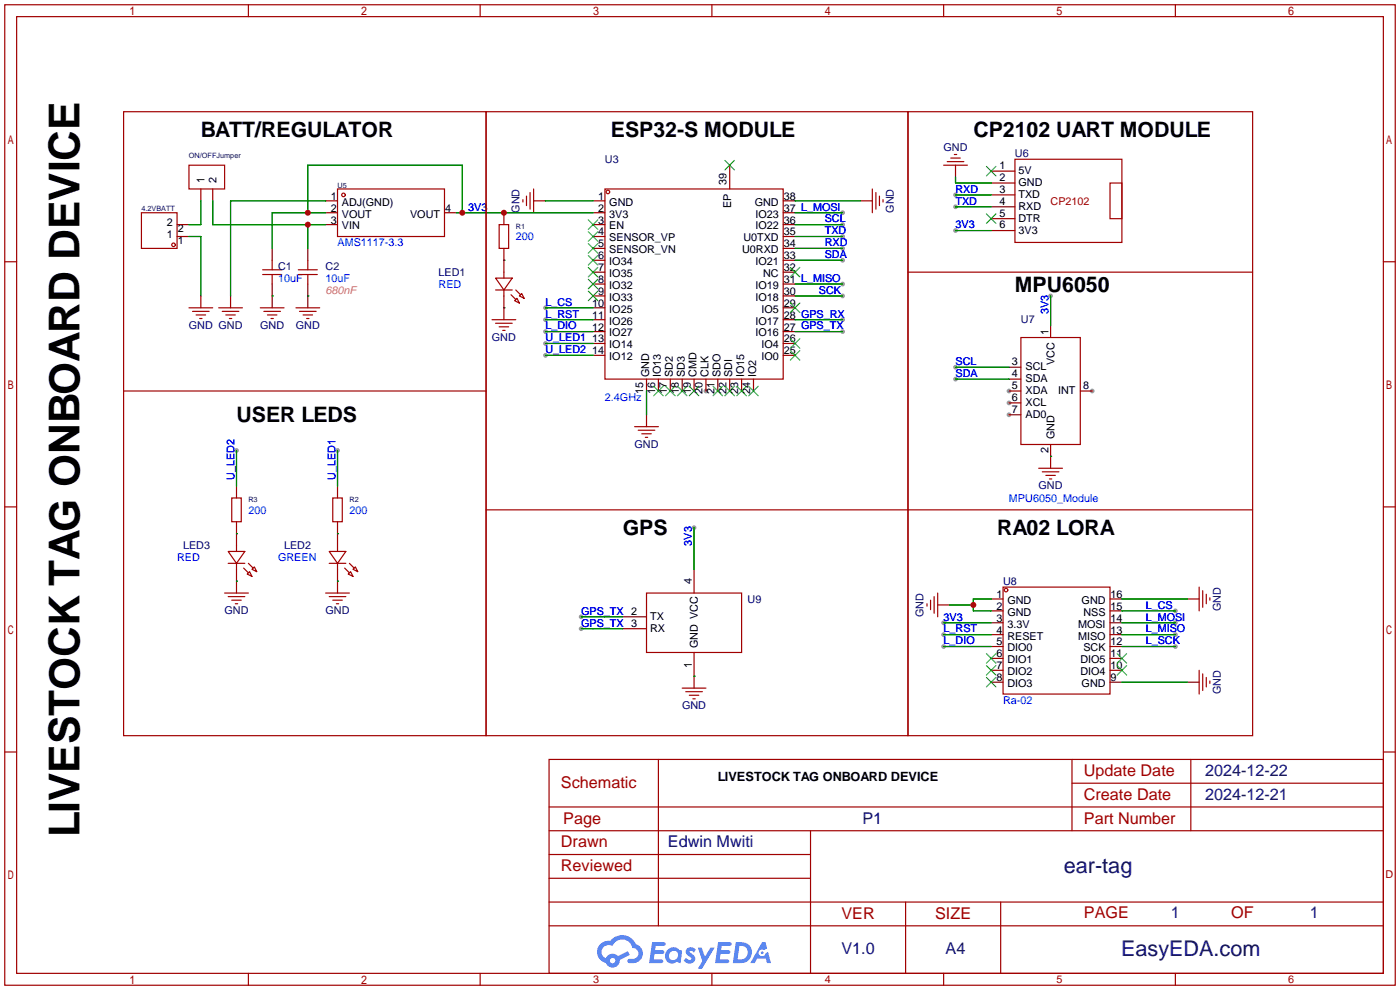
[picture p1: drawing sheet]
<svg xmlns="http://www.w3.org/2000/svg" width="299mm" height="212mm" viewBox="0 0 299 212" stroke-linecap="round" stroke-linejoin="round" font-family="sans-serif">
<g fill="#999">
<circle cx="150.9" cy="83.6" r=".51"/>
<circle cx="215.6" cy="83.6" r=".51"/>
<circle cx="215.6" cy="86.1" r=".51"/>
<circle cx="215.6" cy="88.6" r=".51"/>
<circle cx="233.4" cy="83.6" r=".51"/>
<circle cx="180.1" cy="53.1" r=".51"/>
<circle cx="204.2" cy="49.3" r=".51"/>
<circle cx="224.5" cy="63.2" r=".51"/>
<circle cx="180.1" cy="48" r=".51"/>
<circle cx="180.1" cy="55.6" r=".51"/>
<circle cx="204.2" cy="78.5" r=".51"/>
<circle cx="204.2" cy="81" r=".51"/>
<circle cx="180.1" cy="50.5" r=".51"/>
<circle cx="204.2" cy="44.2" r=".51"/>
<circle cx="204.2" cy="41.7" r=".51"/>
<circle cx="201.7" cy="133.1" r=".51"/>
<circle cx="251.2" cy="130.6" r=".51"/>
<circle cx="251.2" cy="133.1" r=".51"/>
<circle cx="251.2" cy="135.6" r=".51"/>
<circle cx="251.2" cy="138.2" r=".51"/>
<circle cx="201.7" cy="135.6" r=".51"/>
<circle cx="201.7" cy="138.2" r=".51"/>
<circle cx="116.6" cy="65.8" r=".51"/>
<circle cx="116.6" cy="68.3" r=".51"/>
<circle cx="116.6" cy="70.9" r=".51"/>
<circle cx="180.1" cy="45.5" r=".51"/>
<circle cx="180.1" cy="60.7" r=".51"/>
<circle cx="180.1" cy="63.2" r=".51"/>
<circle cx="124.2" cy="134.4" r=".51"/>
<circle cx="124.2" cy="131.8" r=".51"/>
<circle cx="148.3" cy="112.8" r=".51"/>
<circle cx="180.1" cy="70.9" r=".51"/>
<circle cx="180.1" cy="68.3" r=".51"/>
<circle cx="72.1" cy="96.3" r=".51"/>
<circle cx="50.5" cy="96.3" r=".51"/>
<circle cx="116.6" cy="75.9" r=".51"/>
<circle cx="116.6" cy="73.4" r=".51"/>
</g>
<g fill="none" stroke="#a10000" stroke-width=".25">
<path d="M1 1h297.2v209.6h-297.2zM3.6 3.6h292.1v204.4h-292.1zM53.1 1v2.6M102.6 1v2.6M152.1 1v2.6M201.7 1v2.6M251.2 1v2.6M1 55.9h2.6M295.7 55.9h2.5M1 108.3h2.6M295.7 108.3h2.5M1 160.7h2.6"/>
<path d="M117.3 162.3h178.4v45.7h-178.4zM117.3 177.5h178.4M117.3 172.5h178.4M140.7 162.3v35.6M173.2 177.5v30.5M229.1 162.3v15.2M229.1 167.4h66.6M254.5 162.3v15.2M295.7 160.7h2.5M117.3 182.6h55.9M117.3 197.9h178.4M117.3 192.8h178.4"/>
<path d="M117.3 187.7h55.9M193.5 192.8v15.2M213.9 192.8v15.2M53.1 208v2.6M102.6 208v2.6M152.1 208v2.6M201.7 208v2.6M251.2 208v2.6"/>
</g>
<g fill="#5487ff">
<path d="M146.9 202.7a1.3 1.3 0 0 1 1.8 .3l-.4 .6a.54 .54 0 0 0-.9-.2l.1 .2a1.34 1.34 0 0 1 1 1.8 1.47 1.47 0 0 1-2.4-.1l.5-.6 .8 .5a.31 .31 0 0 0 .4-.3 .31 .31 0 0 0-.3-.4 1.12 1.12 0 0 1-.6-1.8z"/>
<path d="M149.1 202.5h.9l.6 2 1.2-2h.9l-2.7 4.6h-.9l1-1.7z"/>
<path d="M139.4 201.4h1.6a1.31 1.31 0 0 1 1.2 .2 .4 .4 0 0 1-.3 .5l-1.8 .1-.1 .9h1.6a.4 .4 0 0 1 .4 .4 .4 .4 0 0 1-.4 .4h-1.7l-.2 1.2h1.4a.46 .46 0 0 1 .5 0 .46 .46 0 0 1 .1 .5l-.3 .2h-2.7z"/>
<path d="M153.5 201.4h1.6a1.32 1.32 0 0 1 1.2 .2 .39 .39 0 0 1-.3 .5l-1.8 .1-.1 .9h1.7a.4 .4 0 0 1 .3 .4 .4 .4 0 0 1-.4 .4h-1.7l-.2 1.2h1.4a.46 .46 0 0 1 .5 0 .46 .46 0 0 1 .1 .5l-.3 .2h-2.7z"/>
<path d="M162.9 201.4h.7l.4 1.3-.7 .4a.75 .75 0 0 0-1.1 .3 .75 .75 0 0 0 .5 1 .75 .75 0 0 0 .9-.7l.5-.2 .7 2.3h-.9l-.2-.9h-1.9l-.5 .9h-.9z"/>
<path d="M157.3 201.4l-.7 4.4h1.5a2.27 2.27 0 0 0 2.6-2.2 2.27 2.27 0 0 0-2.7-2.2zM158 202.1a1.5 1.5 0 0 1 1.8 1.6 1.5 1.5 0 0 1-1.9 1.4h-.3z"/>
<path d="M142.7 203a1.6 1.6 0 0 0-.3 2.3 1.6 1.6 0 0 0 2.3 .2l.8 .3 .3-2.4-.2-.3-.4-.1a1.58 1.58 0 0 0-2.5 0zM143.3 203.5a.98 .98 0 0 1 1.6 .4 .98 .98 0 0 1-1.1 1.3 .94 .94 0 0 1-.8-.7 .94 .94 0 0 1 .3-1z"/>
<path d="M128.3 201.8a2.37 2.37 0 0 0 1.2 4 1.54 1.54 0 0 0 1.7 1 1.54 1.54 0 0 0 1.3-1.6l2.1-1.1-.5-.8-2 1a1.57 1.57 0 0 0-2.6 .5 1.5 1.5 0 0 1-.8-2.1 1.5 1.5 0 0 1 2.2-.5 2.23 2.23 0 0 1 2.3-1.4 2.23 2.23 0 0 1 2 1.8 1.16 1.16 0 0 1 1.2 1.1 1.16 1.16 0 0 1-1.1 1.2h-.6a.47 .47 0 0 0-.6 .4 .47 .47 0 0 0 .4 .5 2.17 2.17 0 0 0 2.5-.9 2.17 2.17 0 0 0-.3-2.7l-.8-.4a3.2 3.2 0 0 0-5.5-.7l-1.1 .1zM130.4 205.3a.58 .58 0 0 1 1.1 0 .58 .58 0 0 1-1.1 0z"/>
<circle cx="162.9" cy="203.6" r=".28"/>
</g>
<g fill="none" stroke="#a10000" stroke-width=".25">
<path d="M26.4 23.9h77.5v133.3h-77.5zM40.4 35.3h7.6v5.1h-7.6zM103.9 23.9h90.2v133.3h-90.2zM194.1 23.9h73.6v133.3h-73.6zM201.7 35.3h5.1M202.4 34.5h3.6M203.2 33.8h2M204 33h.5M216.9 34h22.9v17.8h-22.9zM237.2 39.1h2.6v7.6h-2.6zM30.2 45.5h7.6v7.6h-7.6zM56.1 58.7h4.1"/>
<path d="M56.1 57.7h4.1M58.2 55.6v2.1M58.2 58.7v2M63.8 58.7h4M63.8 57.7h4M65.8 55.6v2.1M65.8 58.7v2M72.1 40.4h22.9v10.1h-22.9zM105.9 59.4h3.6l-1.8 2.6zM106.7 48h2v5.1h-2zM107.7 58.2v1.2M111.8 42.7v.5"/>
<path d="M112.5 41.9v2M113.3 41.1v3.6M114 40.4v5.1M129.3 40.4h38.1v40.6h-38.1zM186.4 40.4v5.1M187.2 41.1v3.6M188 41.9v2M188.7 42.7v.5M194.1 58.2h73.6M40.4 65.8h5.1M41.1 66.5h3.6M41.9 67.3h2"/>
<path d="M42.7 68.1h.5M46.7 65.8h5.1M47.5 66.5h3.6M48.3 67.3h2M49 68.1h.5M55.6 65.8h5.1M56.4 66.5h3.5M57.1 67.3h2.1M57.9 68.1h.5M63.2 65.8h5.1M64 66.5h3.6M64.8 67.3h2"/>
<path d="M65.5 68.1h.5M105.2 68.3h5M105.9 69.1h3.6M105.9 62h3.6M106.7 69.8h2M107.4 70.6h.5M107.7 62v1.2M109.2 63l1 1M110 64.3l.5-.5 .5 1zM110.2 62l1.1 1M111.5 62.7l.5 1.1-1-.6zM218.2 72.1h12.7v22.9h-12.7z"/>
<path d="M26.4 83.6h77.5M135.6 91.2h5.1M136.4 91.9h3.6M137.2 92.7h2M137.9 93.5h.5M48.8 117.9h3.5l-1.8 2.5zM49.5 106.4h2.1v5.1h-2.1zM50.5 116.6v1.3M70.4 117.9h3.5l-1.8 2.5zM71.1 106.4h2.1v5.1h-2.1zM72.1 116.6v1.3M103.9 109h163.8"/>
<path d="M222 100.1h5.1M222.8 100.8h3.5M223.5 101.6h2.1M224.3 102.4h.5M48 126.7h5.1M48.8 120.4h3.5M48.8 127.5h3.5M49.5 128.3h2.1M50.3 129h.5M50.5 120.4v1.3M52.1 121.4l1 1M52.8 122.7l.5-.5 .5 1z"/>
<path d="M53.1 120.4l1 1M53.8 121.7l.6-.5 .5 1zM69.6 126.7h5.1M70.4 120.4h3.5M70.4 127.5h3.5M71.1 128.3h2.1M71.9 129h.5M72.1 120.4v1.3M73.7 121.4l1 1M74.7 120.4l1 1M74.9 122.2l.5 1-1-.5zM75.4 121.7l.5-.5 .6 1z"/>
<path d="M138.2 126.7h20.3v12.7h-20.3zM198.1 129v.5M198.9 128.3v2M199.6 127.5v3.6M200.4 126.7v5.1M214.4 125.5h22.8v22.8h-22.8zM256.3 125.5v5.1M257 126.2v3.6M257.8 127v2M258.6 127.8v.5M145.8 147.1h5.1M146.6 147.8h3.5"/>
<path d="M147.3 148.6h2.1M148.1 149.4h.5M256.3 143.3v5M257 144v3.6M257.8 144.8v2M258.6 145.5v.6"/>
<circle cx="37.1" cy="52.3" r=".38"/>
<circle cx="73.4" cy="41.7" r=".38"/>
<circle cx="129.9" cy="41" r=".38"/>
<circle cx="215" cy="126.1" r=".38"/>
</g>
<g fill="none" stroke="#870000" stroke-width=".25">
<path d="M156 35.3v5.1M204.2 35.3v2.5M211.8 36.6h5.1M211.8 39.1h5.1M37.8 48h2.6M37.8 50.5h2.6M42.9 40.4v2.5M45.5 40.4v2.5M58.2 53.1v2.5M65.8 53.1v2.5M69.6 42.9h2.5M69.6 45.5h2.5"/>
<path d="M69.6 48h2.5M95 45.5h2.5M107.7 45.5v2.5M107.7 53.1v5.1M114 42.9h2.6M126.7 42.9h2.6M126.7 45.5h2.6M126.7 48h2.6M126.7 50.5h2.6M126.7 53.1h2.6M126.7 55.6h2.6M126.7 58.2h2.6"/>
<path d="M167.4 42.9h2.5M167.4 45.5h2.5M167.4 48h2.5M167.4 50.5h2.5M167.4 53.1h2.5M167.4 55.6h2.5M167.4 58.2h2.5M183.9 42.9h2.5M211.8 41.7h5.1M211.8 44.2h5.1M211.8 46.7h5.1M211.8 49.3h5.1"/>
<path d="M42.9 63.2v2.6M49.3 63.2v2.6M58.2 60.7v5.1M65.8 60.7v5.1M107.7 63.2v5.1M126.7 60.7h2.6M126.7 63.2h2.6M126.7 65.8h2.6M126.7 68.3h2.6M126.7 70.9h2.6M126.7 73.4h2.6M126.7 75.9h2.6"/>
<path d="M167.4 60.7h2.5M167.4 63.2h2.5M167.4 65.8h2.5M167.4 68.3h2.5M167.4 70.9h2.5M167.4 73.4h2.5M167.4 75.9h2.5M215.6 78.5h2.6M224.5 69.6v2.5M138.2 81v2.6M138.2 88.6v2.6M140.7 81v2.6"/>
<path d="M143.3 81v2.6M145.8 81v2.6M148.3 81v2.6M150.9 81v2.6M153.4 81v2.6M156 81v2.6M158.5 81v2.6M161 81v2.6M215.6 81h2.6M215.6 83.6h2.6M215.6 86.1h2.6M215.6 88.6h2.6"/>
<path d="M224.5 95v5.1M230.9 83.6h2.5M50.5 103.9v2.5M50.5 111.5v5.1M72.1 103.9v2.5M72.1 111.5v5.1M50.5 121.7v5M72.1 121.7v5M133.1 131.8h5.1M133.1 134.4h5.1M148.3 121.7v5M148.3 139.4v7.7"/>
<path d="M200.4 129.3h2.5M211.8 128h2.6M211.8 130.6h2.6M211.8 133.1h2.6M211.8 135.6h2.6M211.8 138.2h2.6M237.2 128h2.6M237.2 130.6h2.6M237.2 133.1h2.6M237.2 135.6h2.6M237.2 138.2h2.6M253.7 128h2.6"/>
<path d="M211.8 140.7h2.6M211.8 143.3h2.6M211.8 145.8h2.6M237.2 140.7h2.6M237.2 143.3h2.6M237.2 145.8h2.6M253.7 145.8h2.6"/>
</g>
<g fill="none" stroke="#3c3" stroke-width=".25">
<path d="M154.9 34.3l2.1 2M157 34.3l-2.1 2M210.8 35.6l2.1 2M212.9 35.6l-2.1 2M125.7 47l2.1 2M125.7 49.5l2.1 2.1M125.7 52.1l2.1 2M125.7 54.6l2.1 2M125.7 57.2l2.1 2M125.7 59.7l2.1 2M127.8 47l-2.1 2M127.8 49.5l-2.1 2.1"/>
<path d="M127.8 52.1l-2.1 2M127.8 54.6l-2.1 2M127.8 57.2l-2.1 2M127.8 59.7l-2.1 2M168.9 57.2l2 2M170.9 57.2l-2 2M210.8 45.7l2.1 2.1M212.9 45.7l-2.1 2.1M125.7 62.2l2.1 2.1M127.8 62.2l-2.1 2.1M168.9 74.9l2 2.1M168.9 72.4l2 2"/>
<path d="M168.9 64.8l2 2M170.9 74.9l-2 2.1M170.9 72.4l-2 2M170.9 64.8l-2 2M139.7 82.5l2 2.1M141.7 82.5l-2 2.1M142.2 82.5l2.1 2.1M144.3 82.5l-2.1 2.1M144.8 82.5l2 2.1M146.8 82.5l-2 2.1M147.3 82.5l2.1 2.1M149.4 82.5l-2.1 2.1"/>
<path d="M152.4 82.5l2 2.1M154.4 82.5l-2 2.1M154.9 82.5l2.1 2.1M157 82.5l-2.1 2.1M157.5 82.5l2 2.1M159.5 82.5l-2 2.1M160 82.5l2.1 2.1M162.1 82.5l-2.1 2.1M210.8 139.7l2.1 2M212.9 139.7l-2.1 2M238.8 139.7l2 2M240.8 139.7l-2 2"/>
<path d="M210.8 142.2l2.1 2.1M210.8 144.8l2.1 2M212.9 142.2l-2.1 2.1M212.9 144.8l-2.1 2M238.8 142.2l2 2.1M240.8 142.2l-2 2.1"/>
</g>
<g fill="none" stroke="#008700" stroke-width=".25">
<path d="M204.2 37.8v1.3h7.6M40.4 50.5h2.5v12.7M42.9 42.9v5.1h-2.5M45.5 42.9v5.1h24.1M65.8 45.5v-10.2h33v10.2M65.8 48v5.1M69.6 42.9h-20.3v20.3M69.6 45.5h-11.4v7.6M97.5 45.5h29.2M107.7 55.6h.1M116.6 42.9h10.1M169.9 42.9h14"/>
<path d="M169.9 45.5h10.2M169.9 50.5h10.2M169.9 53.1h10.2M169.9 48h10.2M169.9 55.6h10.2M204.2 49.3h7.6M204.2 44.2h7.6M204.2 41.7h7.6M58.2 63.2h.1M65.8 63.2h.1M107.7 65.8h.1M116.6 65.8h10.1"/>
<path d="M116.6 68.3h10.1M116.6 70.9h10.1M116.6 75.9h10.1M116.6 73.4h10.1M169.9 68.3h10.2M169.9 70.9h10.2M169.9 60.7h10.2M169.9 63.2h10.2M204.2 78.5h11.4M224.5 63.2v6.4M50.5 96.3v7.6M72.1 96.3v7.6"/>
<path d="M138.2 83.6v5M204.2 81h11.4M224.5 97.5h.1M50.5 114h.1M72.1 114h.1M148.3 112.8v8.9M50.5 124.2h.1M72.1 124.2h.1M124.2 134.4h8.9M124.2 131.8h8.9M201.7 133.1h10.1M201.7 135.6h10.1"/>
<path d="M201.7 138.2h10.1M202.9 129.3h5.1M211.8 128h-3.8v2.6h3.8M239.8 128h13.9M239.8 130.6h11.4M239.8 133.1h11.4M239.8 135.6h11.4M239.8 138.2h11.4M148.3 144.5h.1M239.8 145.8h13.9"/>
</g>
<g fill="#c00">
<circle cx="98.8" cy="45.5" r=".63"/>
<circle cx="65.8" cy="45.5" r=".63"/>
<circle cx="107.7" cy="45.5" r=".63"/>
<circle cx="208" cy="129.3" r=".63"/>
<circle cx="65.8" cy="48" r=".63"/>
</g>
<text font-size="9.1" x="17" y="178.8" transform="rotate(-90 17 178.8)">LIVESTOCK TAG ONBOARD DEVICE</text>
<g font-size="4.6" fill="#000080">
<text x="227.4" y="186.6">ear-tag</text>
<text x="239.6" y="204.3">EasyEDA.com</text>
</g>
<g font-size="4.5">
<text x="42.9" y="29.3">BATT/REGULATOR</text>
<text x="130.6" y="29.3">ESP32-S MODULE</text>
<text x="208" y="29.3">CP2102 UART MODULE</text>
<text x="216.9" y="62.3">MPU6050</text>
<text x="50.5" y="90.3">USER LEDS</text>
<text x="133.1" y="114.4">GPS</text>
<text x="213.1" y="114.4">RA02 LORA</text>
</g>
<g font-size="3.5" fill="#a00000">
<text x="231.6" y="165.9">Update Date</text>
<text x="119.9" y="168.4">Schematic</text>
<text x="231.6" y="171">Create Date</text>
<text x="120.4" y="176">Page</text>
<text x="231.6" y="176">Part Number</text>
<text x="119.9" y="181.1">Drawn</text>
<text x="119.9" y="186.2">Reviewed</text>
<text x="179.8" y="196.4">VER</text>
<text x="199.9" y="196.4">SIZE</text>
<text x="231.6" y="196.1">PAGE</text>
<text x="263.1" y="196.1">OF</text>
</g>
<g font-size="3.5" fill="#000080">
<text x="257.6" y="165.9">2024-12-22</text>
<text x="257.6" y="171">2024-12-21</text>
<text x="184.3" y="176">P1</text>
<text x="142.7" y="181.1">Edwin Mwiti</text>
<text x="250.2" y="196.1">1</text>
<text x="280" y="196.1">1</text>
<text x="179.8" y="204">V1.0</text>
<text x="202.1" y="204">A4</text>
</g>
<text font-size="2.7" x="153.4" y="166.8">LIVESTOCK TAG ONBOARD DEVICE</text>
<g font-size="2.3" fill="#000080">
<text x="129.3" y="34.8">U3</text>
<text x="201.7" y="32.2">GND</text>
<text x="216.9" y="33.6">U6</text>
<text x="111" y="45.5" transform="rotate(-90 111 45.5)">GND</text>
<text x="191.1" y="45.5" transform="rotate(-90 191.1 45.5)">GND</text>
<text x="59.4" y="57.7">C1</text>
<text x="69.6" y="57.7">C2</text>
<text x="93.7" y="59">LED1</text>
<text x="40.4" y="70.3">GND GND</text>
<text x="55.6" y="70.3">GND</text>
<text x="63.2" y="70.3">GND</text>
<text x="218.2" y="69.1">U7</text>
<text x="105.1" y="72.8">GND</text>
<text x="135.6" y="95.7">GND</text>
<text x="222" y="104.6">GND</text>
<text x="39.1" y="117.4">LED3</text>
<text x="60.7" y="117.4">LED2</text>
<text x="214.4" y="125">U8</text>
<text x="48" y="131.2">GND</text>
<text x="69.6" y="131.2">GND</text>
<text x="159.8" y="128.8">U9</text>
<text x="197.4" y="131.9" transform="rotate(-90 197.4 131.9)">GND</text>
<text x="260.9" y="130.6" transform="rotate(-90 260.9 130.6)">GND</text>
<text x="260.9" y="148.4" transform="rotate(-90 260.9 148.4)">GND</text>
<text x="145.8" y="151.6">GND</text>
</g>
<g font-size="2.3">
<text x="43.7" y="39.1" transform="rotate(-90 43.7 39.1)">1</text>
<text x="46.3" y="39.1" transform="rotate(-90 46.3 39.1)">2</text>
<text x="155.2" y="39.6" transform="rotate(-90 155.2 39.6)">39</text>
<text x="213.6" y="36.1">1</text>
<text x="213.6" y="38.7">2</text>
<text x="213.6" y="41.2">3</text>
<text x="217.7" y="37.3">5V</text>
<text x="217.7" y="39.8">GND</text>
<text x="70.7" y="42.7">1</text>
<text x="70.7" y="45.2">2</text>
<text x="70.7" y="47.8">3</text>
<text x="73.1" y="44">ADJ(GND)</text>
<text x="73.1" y="46.5">VOUT</text>
<text x="87.6" y="46.5">VOUT</text>
<text x="95.1" y="45.2">4</text>
<text x="127.9" y="42.7">1</text>
<text x="127.9" y="45.2">2</text>
<text x="127.9" y="47.8">3</text>
<text x="130.2" y="44">GND</text>
<text x="130.2" y="46.5">3V3</text>
<text x="156.3" y="44.5" transform="rotate(-90 156.3 44.5)">EP</text>
<text x="161.3" y="44">GND</text>
<text x="161.4" y="46.5">IO23</text>
<text x="167.5" y="47.8">36</text>
<text x="167.5" y="45.2">37 L_MOSI</text>
<text x="167.5" y="42.7">38</text>
<text x="213.6" y="43.7">4</text>
<text x="213.6" y="46.3">5</text>
<text x="217.7" y="42.3">TXD</text>
<text x="217.7" y="44.9">RXD</text>
<text x="217.7" y="47.4">DTR</text>
<text x="35.6" y="50.9">1</text>
<text x="35.6" y="48.4">2</text>
<text x="38" y="52.2">1</text>
<text x="38" y="49.6">2</text>
<text x="73.1" y="49">VIN</text>
<text x="127.9" y="50.3">4</text>
<text x="127.9" y="52.9">5</text>
<text x="130.2" y="49">EN</text>
<text x="130.2" y="51.6">SENSOR_VP</text>
<text x="158.9" y="51.6">U0TXD</text>
<text x="161.4" y="49">IO22</text>
<text x="167.5" y="52.9">34</text>
<text x="167.5" y="50.3">35</text>
<text x="213.6" y="48.8">6</text>
<text x="217.7" y="50">3V3</text>
<text x="127.9" y="55.4">6</text>
<text x="127.9" y="57.9">7</text>
<text x="130.2" y="54.1">SENSOR_VN</text>
<text x="130.2" y="56.7">IO34</text>
<text x="130.2" y="59.2">IO35</text>
<text x="158.6" y="54.1">U0RXD</text>
<text x="161.4" y="56.7">IO21</text>
<text x="163.1" y="59.2">NC</text>
<text x="167.5" y="57.9">32</text>
<text x="167.5" y="55.4">33</text>
<text x="126.6" y="65.6">10</text>
<text x="127.9" y="60.5">8</text>
<text x="127.9" y="63">9</text>
<text x="130.2" y="61.7">IO32</text>
<text x="130.2" y="64.3">IO33</text>
<text x="161.4" y="64.3">IO18</text>
<text x="161.4" y="61.7">IO19</text>
<text x="167.5" y="65.6">29</text>
<text x="167.5" y="63">30</text>
<text x="167.5" y="60.5">31 L_MISO</text>
<text x="126.6" y="68.1">11</text>
<text x="126.6" y="70.6">12</text>
<text x="130.2" y="66.8">IO25</text>
<text x="130.2" y="69.4">IO26</text>
<text x="130.2" y="71.9">IO27</text>
<text x="161.4" y="71.9">IO16</text>
<text x="161.4" y="69.4">IO17</text>
<text x="162.7" y="66.8">IO5</text>
<text x="167.5" y="70.6">27 GPS_TX</text>
<text x="167.5" y="68.1">28 GPS_RX</text>
<text x="224.1" y="71.5" transform="rotate(-90 224.1 71.5)">1</text>
<text x="126.6" y="73.2">13</text>
<text x="126.6" y="75.7">14</text>
<text x="130.2" y="74.4">IO14</text>
<text x="130.2" y="77">IO12</text>
<text x="162.7" y="77">IO0</text>
<text x="162.7" y="74.4">IO4</text>
<text x="167.5" y="75.7">25</text>
<text x="167.5" y="73.2">26</text>
<text x="138.7" y="80.6" transform="rotate(-90 138.7 80.6)">GND</text>
<text x="141.3" y="80.6" transform="rotate(-90 141.3 80.6)">IO13</text>
<text x="143.8" y="80.6" transform="rotate(-90 143.8 80.6)">SD2</text>
<text x="146.3" y="80.6" transform="rotate(-90 146.3 80.6)">SD3</text>
<text x="148.9" y="80.6" transform="rotate(-90 148.9 80.6)">CMD</text>
<text x="151.4" y="80.6" transform="rotate(-90 151.4 80.6)">CLK</text>
<text x="154" y="80.6" transform="rotate(-90 154 80.6)">SDO</text>
<text x="156.5" y="80.6" transform="rotate(-90 156.5 80.6)">SDI</text>
<text x="159" y="80.6" transform="rotate(-90 159 80.6)">IO15</text>
<text x="161.6" y="80.6" transform="rotate(-90 161.6 80.6)">IO2</text>
<text x="216.3" y="78">3</text>
<text x="216.3" y="80.6">4</text>
<text x="216.3" y="83.1">5</text>
<text x="219.2" y="79.2">SCL</text>
<text x="219.2" y="81.7">SDA</text>
<text x="225.3" y="78" transform="rotate(-90 225.3 78)">VCC</text>
<text x="231.5" y="83.1">8</text>
<text x="137.5" y="84.2" transform="rotate(-90 137.5 84.2)">15</text>
<text x="140" y="84.2" transform="rotate(-90 140 84.2)">16</text>
<text x="142.5" y="84.2" transform="rotate(-90 142.5 84.2)">17</text>
<text x="145.1" y="84.2" transform="rotate(-90 145.1 84.2)">18</text>
<text x="147.6" y="84.2" transform="rotate(-90 147.6 84.2)">19</text>
<text x="150.2" y="84.2" transform="rotate(-90 150.2 84.2)">20</text>
<text x="152.7" y="84.2" transform="rotate(-90 152.7 84.2)">21</text>
<text x="155.2" y="84.2" transform="rotate(-90 155.2 84.2)">22</text>
<text x="157.8" y="84.2" transform="rotate(-90 157.8 84.2)">23</text>
<text x="160.3" y="84.2" transform="rotate(-90 160.3 84.2)">24</text>
<text x="216.3" y="85.6">6</text>
<text x="216.3" y="88.2">7</text>
<text x="219.2" y="84.3">XDA</text>
<text x="219.2" y="86.8">XCL</text>
<text x="219.2" y="89.3">AD0</text>
<text x="226.2" y="84.3">INT</text>
<text x="225.3" y="93.9" transform="rotate(-90 225.3 93.9)">GND</text>
<text x="224.1" y="96.9" transform="rotate(-90 224.1 96.9)">2</text>
<text x="147.9" y="124.7" transform="rotate(-90 147.9 124.7)">4</text>
<text x="213" y="127.8">1</text>
<text x="213" y="130.3">2</text>
<text x="215.3" y="129.1">GND</text>
<text x="215.3" y="131.6">GND</text>
<text x="231.2" y="129.1">GND</text>
<text x="231.5" y="131.6">NSS</text>
<text x="237.4" y="130.3">15</text>
<text x="237.4" y="127.8">16</text>
<text x="138.9" y="132.5">TX</text>
<text x="138.9" y="135.1">RX</text>
<text x="213" y="132.9">3</text>
<text x="213" y="135.4">4</text>
<text x="213" y="137.9">5</text>
<text x="215.3" y="134.1">3.3V</text>
<text x="215.3" y="136.7">RESET</text>
<text x="230.4" y="136.7">MISO</text>
<text x="230.4" y="134.1">MOSI</text>
<text x="237.4" y="137.9">12</text>
<text x="237.4" y="135.4">13</text>
<text x="237.4" y="132.9">14</text>
<text x="147.9" y="142.8" transform="rotate(-90 147.9 142.8)">1</text>
<text x="149.1" y="138.6" transform="rotate(-90 149.1 138.6)">GND VCC</text>
<text x="213" y="140.5">6</text>
<text x="213" y="143">7</text>
<text x="215.3" y="139.2">DIO0</text>
<text x="215.3" y="141.8">DIO1</text>
<text x="230.9" y="141.8">DIO5</text>
<text x="231.5" y="139.2">SCK</text>
<text x="237.4" y="143">10</text>
<text x="237.4" y="140.5">11</text>
<text x="213" y="145.6">8</text>
<text x="215.3" y="144.3">DIO2</text>
<text x="215.3" y="146.8">DIO3</text>
<text x="230.9" y="144.3">DIO4</text>
<text x="231.2" y="146.8">GND</text>
<text x="237.4" y="145.6">9</text>
</g>
<g font-size="2.3" fill="#00f">
<text x="204.2" y="41.2">RXD</text>
<text x="100.1" y="45">3V3</text>
<text x="176.3" y="47.5">SCL</text>
<text x="204.2" y="43.7">TXD</text>
<text x="72.1" y="52.6">AMS1117-3.3</text>
<text x="110.2" y="51.4">200</text>
<text x="176.3" y="52.6">RXD</text>
<text x="176.3" y="50.1">TXD</text>
<text x="204.2" y="48.8">3V3</text>
<text x="176.3" y="55.2">SDA</text>
<text x="59.4" y="60.2">10uF</text>
<text x="69.6" y="60.2">10uF</text>
<text x="93.7" y="61.5">RED</text>
<text x="116.6" y="65.3">L_CS</text>
<text x="175" y="62.8">SCK</text>
<text x="116.6" y="67.9">L_RST</text>
<text x="116.6" y="70.4">L_DIO</text>
<text x="224.1" y="67.1" transform="rotate(-90 224.1 67.1)">3V3</text>
<text x="116.6" y="75.5">U_LED2</text>
<text x="116.6" y="72.9">U_LED1</text>
<text x="204.2" y="78">SCL</text>
<text x="204.2" y="80.6">SDA</text>
<text x="129.3" y="85.6">2.4GHz</text>
<text x="50.1" y="102.6" transform="rotate(-90 50.1 102.6)">U_LED2</text>
<text x="71.7" y="102.6" transform="rotate(-90 71.7 102.6)">U_LED1</text>
<text x="215.6" y="107.2">MPU6050_Module</text>
<text x="53.1" y="109.8">200</text>
<text x="74.7" y="109.8">200</text>
<text x="37.8" y="119.9">RED</text>
<text x="59.4" y="119.9">GREEN</text>
<text x="147.9" y="116.6" transform="rotate(-90 147.9 116.6)">3V3</text>
<text x="124.2" y="131.4">GPS_TX 2</text>
<text x="244.9" y="130.1">L_CS</text>
<text x="124.2" y="133.9">GPS_TX 3</text>
<text x="201.7" y="132.6">3V3</text>
<text x="201.7" y="135.2">L_RST</text>
<text x="201.7" y="137.7">L_DIO</text>
<text x="244.9" y="132.6">L_MOSI</text>
<text x="244.9" y="135.2">L_MISO</text>
<text x="244.9" y="137.7">L_SCK</text>
<text x="214.4" y="150.4">Ra-02</text>
</g>
<g font-size="2.3" fill="#a00000">
<text x="224.5" y="43.7">CP2102</text>
<text x="296.1" y="187.6">D</text>
<text x="126.7" y="210">3</text>
<text x="176.3" y="210">4</text>
<text x="225.8" y="210">5</text>
<text x="275.3" y="210">6</text>
</g>
<text font-size="2.3" fill="#f66" x="69.6" y="62.8">680nF</text>
<g font-size="1.6" fill="#000080">
<text x="40.4" y="33.7">ON/OFFJumper</text>
<text x="72.1" y="40.1">U5</text>
<text x="30.2" y="45.2">4.2VBATT</text>
<text x="110.2" y="49">R1</text>
<text x="53.1" y="107.4">R3</text>
<text x="74.7" y="107.4">R2</text>
</g>
</svg>
